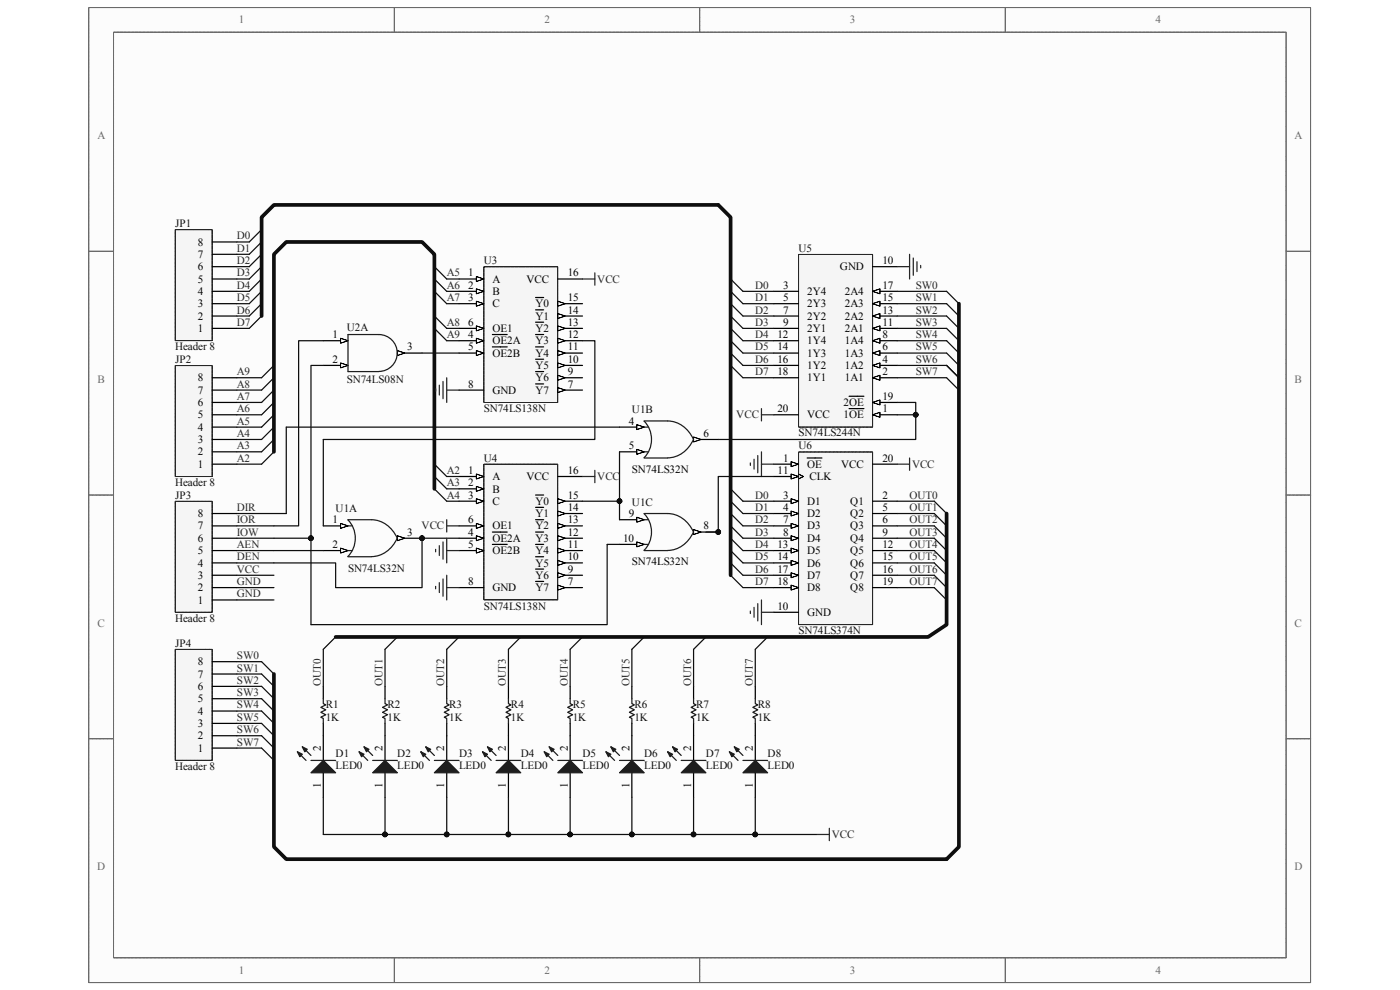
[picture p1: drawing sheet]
<svg xmlns="http://www.w3.org/2000/svg" width="297mm" height="210mm" viewBox="0 0 297 210" stroke-linecap="round" stroke-linejoin="round" font-family="sans-serif">
<path d="M18.9 1.7h259.1v206.7h-259.1z" fill="#fcfcfc"/>
<path d="M18.8 1.6h259.2v206.8h-259.2z" fill="none" stroke="#6a6a6a" stroke-width=".21"/>
<path d="M24.1 6.9h248.7v196.3h-248.7z" fill="#fcfcfc"/>
<g fill="none" stroke="#6a6a6a" stroke-width=".21">
<path d="M24.1 6.8h248.7v196.4h-248.7zM83.6 1.6v5.2M148.5 1.6v5.2M213.3 1.6v5.2M18.8 53.3h5.3M272.8 53.3h5.3M18.8 105h5.3M272.8 105h5.3M18.8 156.7h5.3M272.8 156.7h5.3M83.6 203.2v5.2M148.5 203.2v5.2"/>
<path d="M213.3 203.2v5.2"/>
</g>
<path d="M37.2 77.6h7.8v23.5h-7.8z" fill="#f5f5f5"/>
<path d="M37.2 77.6h7.8v23.5h-7.8z" fill="none" stroke="#262626" stroke-width=".21"/>
<path d="M45 98.5h5.3M45 95.8h5.3M45 93.2h5.3M45 90.6h5.3M45 88h5.3M45 85.4h5.3M45 82.8h5.3M45 80.1h5.3" fill="none" stroke="#000" stroke-width=".26"/>
<path d="M37.2 106.4h7.8v23.5h-7.8z" fill="#f5f5f5"/>
<path d="M37.2 106.3h7.8v23.6h-7.8z" fill="none" stroke="#262626" stroke-width=".21"/>
<path d="M45 119.4h5.3M45 116.8h5.3M45 114.2h5.3M45 111.6h5.3M45 108.9h5.3M45 127.3h5.3M45 124.7h5.3M45 122h5.3" fill="none" stroke="#000" stroke-width=".26"/>
<path d="M37.2 137.8h7.8v23.5h-7.8z" fill="#f5f5f5"/>
<path d="M37.2 137.8h7.8v23.5h-7.8z" fill="none" stroke="#262626" stroke-width=".21"/>
<path d="M45 158.7h5.3M45 156.1h5.3M45 153.5h5.3M45 150.8h5.3M45 148.2h5.3M45 145.6h5.3M45 143h5.3M45 140.4h5.3" fill="none" stroke="#000" stroke-width=".26"/>
<path d="M169.5 54h15.6v36.6h-15.6z" fill="#f5f5f5"/>
<path d="M169.4 54h15.7v36.6h-15.7z" fill="none" stroke="#262626" stroke-width=".21"/>
<path d="M185.1 88h5.2" fill="none" stroke="#000" stroke-width=".26"/>
<path d="M185.1 88l1.6-.5v1z" fill="#fcfcfc" stroke="#000" stroke-width=".21"/>
<path d="M180.1 86.7h3.2M185.1 80.1h5.2" fill="none" stroke="#000" stroke-width=".26"/>
<path d="M185.1 80.1l1.6-.5v1.1z" fill="#fcfcfc" stroke="#000" stroke-width=".21"/>
<path d="M185.1 77.5h5.2" fill="none" stroke="#000" stroke-width=".26"/>
<path d="M185.1 77.5l1.6-.5v1z" fill="#fcfcfc" stroke="#000" stroke-width=".21"/>
<path d="M185.1 74.9h5.2" fill="none" stroke="#000" stroke-width=".26"/>
<path d="M185.1 74.9l1.6-.5v1z" fill="#fcfcfc" stroke="#000" stroke-width=".21"/>
<path d="M185.1 72.3h5.2" fill="none" stroke="#000" stroke-width=".26"/>
<path d="M185.1 72.3l1.6-.5v1z" fill="#fcfcfc" stroke="#000" stroke-width=".21"/>
<path d="M185.1 56.6h5.2M164.2 72.3h5.2M164.2 74.9h5.2M164.2 77.5h5.2M164.2 61.8h5.2M164.2 64.4h5.2M164.2 67h5.2M164.2 69.7h5.2M185.1 69.7h5.2M164.2 80.1h5.2M164.2 88h5.2" fill="none" stroke="#000" stroke-width=".26"/>
<path d="M185.1 69.7l1.6-.6v1.1z" fill="#fcfcfc" stroke="#000" stroke-width=".21"/>
<path d="M185.1 67h5.2" fill="none" stroke="#000" stroke-width=".26"/>
<path d="M185.1 67l1.6-.5v1.1z" fill="#fcfcfc" stroke="#000" stroke-width=".21"/>
<path d="M185.1 64.4h5.2" fill="none" stroke="#000" stroke-width=".26"/>
<path d="M185.1 64.4l1.6-.5v1z" fill="#fcfcfc" stroke="#000" stroke-width=".21"/>
<path d="M185.1 61.8h5.2" fill="none" stroke="#000" stroke-width=".26"/>
<path d="M185.1 61.8l1.6-.5v1z" fill="#fcfcfc" stroke="#000" stroke-width=".21"/>
<path d="M185.1 85.4h5.2" fill="none" stroke="#000" stroke-width=".26"/>
<path d="M185.1 85.4l1.6-.6v1.1z" fill="#fcfcfc" stroke="#000" stroke-width=".21"/>
<path d="M180.1 84.1h3.2" fill="none" stroke="#000" stroke-width=".26"/>
<path d="M102.7 56.6h15.6v28.8h-15.6z" fill="#f5f5f5"/>
<path d="M102.7 56.6h15.6v28.8h-15.6z" fill="none" stroke="#262626" stroke-width=".21"/>
<path d="M97.4 59.2h5.2" fill="none" stroke="#000" stroke-width=".26"/>
<path d="M101.1 58.7l1.5 .5-1.5 .5z" fill="#fcfcfc" stroke="#000" stroke-width=".21"/>
<path d="M97.4 61.8h5.2" fill="none" stroke="#000" stroke-width=".26"/>
<path d="M101.1 61.3l1.5 .5-1.5 .5z" fill="#fcfcfc" stroke="#000" stroke-width=".21"/>
<path d="M97.4 64.4h5.2" fill="none" stroke="#000" stroke-width=".26"/>
<path d="M101.1 63.9l1.5 .5-1.5 .5z" fill="#fcfcfc" stroke="#000" stroke-width=".21"/>
<path d="M97.4 72.3h5.2" fill="none" stroke="#000" stroke-width=".26"/>
<path d="M101.1 71.8l1.5 .5-1.5 .5z" fill="#fcfcfc" stroke="#000" stroke-width=".21"/>
<path d="M97.4 74.9h5.2M104.5 71h3.1" fill="none" stroke="#000" stroke-width=".26"/>
<path d="M101.1 74.4l1.5 .5-1.5 .5z" fill="#fcfcfc" stroke="#000" stroke-width=".21"/>
<path d="M97.4 69.7h5.2M104.5 73.6h3.1" fill="none" stroke="#000" stroke-width=".26"/>
<path d="M101.1 69.1l1.5 .6-1.5 .5z" fill="#fcfcfc" stroke="#000" stroke-width=".21"/>
<path d="M118.3 82.8h5.3" fill="none" stroke="#000" stroke-width=".26"/>
<path d="M118.3 82.2l1.6 .6-1.6 .5z" fill="#fcfcfc" stroke="#000" stroke-width=".21"/>
<path d="M97.4 82.8h5.2M113.6 81.4h1.7M118.3 80.1h5.3" fill="none" stroke="#000" stroke-width=".26"/>
<path d="M118.3 79.6l1.6 .5-1.6 .6z" fill="#fcfcfc" stroke="#000" stroke-width=".21"/>
<path d="M113.6 78.8h1.7M118.3 77.5h5.3" fill="none" stroke="#000" stroke-width=".26"/>
<path d="M118.3 77l1.6 .5-1.6 .5z" fill="#fcfcfc" stroke="#000" stroke-width=".21"/>
<path d="M113.6 76.2h1.7M118.3 74.9h5.3" fill="none" stroke="#000" stroke-width=".26"/>
<path d="M118.3 74.4l1.6 .5-1.6 .5z" fill="#fcfcfc" stroke="#000" stroke-width=".21"/>
<path d="M113.6 73.6h1.7M118.3 72.3h5.3" fill="none" stroke="#000" stroke-width=".26"/>
<path d="M118.3 71.8l1.6 .5-1.6 .5z" fill="#fcfcfc" stroke="#000" stroke-width=".21"/>
<path d="M113.6 71h1.7M118.3 69.7h5.3" fill="none" stroke="#000" stroke-width=".26"/>
<path d="M118.3 69.1l1.6 .6-1.6 .5z" fill="#fcfcfc" stroke="#000" stroke-width=".21"/>
<path d="M113.6 68.4h1.7M118.3 67h5.3" fill="none" stroke="#000" stroke-width=".26"/>
<path d="M118.3 66.5l1.6 .5-1.6 .6z" fill="#fcfcfc" stroke="#000" stroke-width=".21"/>
<path d="M113.6 65.7h1.7M118.3 64.4h5.3" fill="none" stroke="#000" stroke-width=".26"/>
<path d="M118.3 63.9l1.6 .5-1.6 .5z" fill="#fcfcfc" stroke="#000" stroke-width=".21"/>
<path d="M118.3 59.2h5.3M113.6 63.1h1.7" fill="none" stroke="#000" stroke-width=".26"/>
<path d="M169.5 95.9h15.6v36.6h-15.6z" fill="#f5f5f5"/>
<path d="M169.4 95.9h15.7v36.6h-15.7z" fill="none" stroke="#262626" stroke-width=".21"/>
<path d="M164.2 98.5h5.2" fill="none" stroke="#000" stroke-width=".26"/>
<path d="M167.8 97.9l1.6 .6-1.6 .5z" fill="#fcfcfc" stroke="#000" stroke-width=".21"/>
<path d="M171.2 97.2h3.2M164.2 101.1h5.2" fill="none" stroke="#000" stroke-width=".26"/>
<path d="M169.4 100.6l1 .5-1 .5" fill="none" stroke="#000" stroke-width=".21"/>
<path d="M167.8 100.6l1.6 .5-1.6 .5z" fill="#fcfcfc" stroke="#000" stroke-width=".21"/>
<path d="M164.2 106.3h5.2" fill="none" stroke="#000" stroke-width=".26"/>
<path d="M167.8 105.8l1.6 .5-1.6 .5z" fill="#fcfcfc" stroke="#000" stroke-width=".21"/>
<path d="M164.2 108.9h5.2M185.1 106.3h5.2" fill="none" stroke="#000" stroke-width=".26"/>
<path d="M167.8 108.4l1.6 .5-1.6 .6z" fill="#fcfcfc" stroke="#000" stroke-width=".21"/>
<path d="M164.2 111.6h5.2M185.1 108.9h5.2" fill="none" stroke="#000" stroke-width=".26"/>
<path d="M167.8 111l1.6 .6-1.6 .5z" fill="#fcfcfc" stroke="#000" stroke-width=".21"/>
<path d="M164.2 114.2h5.2M185.1 111.6h5.2" fill="none" stroke="#000" stroke-width=".26"/>
<path d="M167.8 113.7l1.6 .5-1.6 .5z" fill="#fcfcfc" stroke="#000" stroke-width=".21"/>
<path d="M164.2 116.8h5.2M185.1 114.2h5.2" fill="none" stroke="#000" stroke-width=".26"/>
<path d="M167.8 116.3l1.6 .5-1.6 .5z" fill="#fcfcfc" stroke="#000" stroke-width=".21"/>
<path d="M164.2 119.4h5.2M185.1 116.8h5.2" fill="none" stroke="#000" stroke-width=".26"/>
<path d="M167.8 118.9l1.6 .5-1.6 .5z" fill="#fcfcfc" stroke="#000" stroke-width=".21"/>
<path d="M185.1 119.4h5.2M164.2 122h5.2" fill="none" stroke="#000" stroke-width=".26"/>
<path d="M167.8 121.5l1.6 .5-1.6 .6z" fill="#fcfcfc" stroke="#000" stroke-width=".21"/>
<path d="M164.2 124.7h5.2M185.1 122h5.2" fill="none" stroke="#000" stroke-width=".26"/>
<path d="M167.8 124.1l1.6 .6-1.6 .5z" fill="#fcfcfc" stroke="#000" stroke-width=".21"/>
<path d="M131.4 90.6h5.3M185.1 98.5h5.2M164.2 129.9h5.2M185.1 124.7h5.2" fill="none" stroke="#000" stroke-width=".26"/>
<path d="M135.1 90.1l1.6 .5-1.6 .5z" fill="#fcfcfc" stroke="#000" stroke-width=".21"/>
<path d="M131.4 95.8h5.3" fill="none" stroke="#000" stroke-width=".26"/>
<path d="M135.1 95.3l1.6 .5-1.6 .6z" fill="#fcfcfc" stroke="#000" stroke-width=".21"/>
<path d="M147.1 93.2h5.3" fill="none" stroke="#000" stroke-width=".26"/>
<path d="M147.1 92.7l1.6 .5-1.6 .6z" fill="#fcfcfc" stroke="#000" stroke-width=".21"/>
<path d="M136.6 89.3a5.6 5.6 0 0 1 0 7.8M136.7 89.3h4.9a6.2 6.2 0 0 1 5.5 3.9M136.7 90.6h.8M136.7 95.8h.8M136.7 97.2h4.9M147.1 93.2a6.3 6.3 0 0 1-5.5 3.9" fill="none" stroke="#1c1c1c" stroke-width=".26"/>
<path d="M131.4 110.2h5.3" fill="none" stroke="#000" stroke-width=".26"/>
<path d="M135.1 109.7l1.6 .5-1.6 .6z" fill="#fcfcfc" stroke="#000" stroke-width=".21"/>
<path d="M131.4 115.5h5.3" fill="none" stroke="#000" stroke-width=".26"/>
<path d="M135.1 115l1.6 .5-1.6 .5z" fill="#fcfcfc" stroke="#000" stroke-width=".21"/>
<path d="M147.1 112.9h5.3" fill="none" stroke="#000" stroke-width=".26"/>
<path d="M147.1 112.3l1.6 .6-1.6 .5z" fill="#fcfcfc" stroke="#000" stroke-width=".21"/>
<path d="M136.6 109a5.6 5.6 0 0 1 0 7.7M136.7 108.9h4.9a6.2 6.2 0 0 1 5.5 4 6.3 6.3 0 0 1-5.5 3.9h-4.9M136.7 110.2h.8M136.7 115.5h.8" fill="none" stroke="#1c1c1c" stroke-width=".26"/>
<path d="M68.6 111.6h5.2" fill="none" stroke="#000" stroke-width=".26"/>
<path d="M72.3 111l1.5 .6-1.5 .5z" fill="#fcfcfc" stroke="#000" stroke-width=".21"/>
<path d="M68.6 116.8h5.2" fill="none" stroke="#000" stroke-width=".26"/>
<path d="M72.3 116.3l1.5 .5-1.5 .5z" fill="#fcfcfc" stroke="#000" stroke-width=".21"/>
<path d="M84.3 114.2h5.2" fill="none" stroke="#000" stroke-width=".26"/>
<path d="M84.3 113.7l1.6 .5-1.6 .5z" fill="#fcfcfc" stroke="#000" stroke-width=".21"/>
<path d="M73.8 110.3a5.6 5.6 0 0 1 0 7.8M73.8 110.2l5 .1a6.2 6.2 0 0 1 5.5 3.9M73.8 111.6h.8M73.8 116.8h.8M73.8 118.1h5M84.3 114.2a6.3 6.3 0 0 1-5.5 3.9" fill="none" stroke="#1c1c1c" stroke-width=".26"/>
<path d="M68.6 72.3h5.2" fill="none" stroke="#000" stroke-width=".26"/>
<path d="M72.3 71.8l1.5 .5-1.5 .5z" fill="#fcfcfc" stroke="#000" stroke-width=".21"/>
<path d="M68.6 77.5h5.2" fill="none" stroke="#000" stroke-width=".26"/>
<path d="M72.3 77l1.5 .5-1.5 .5z" fill="#fcfcfc" stroke="#000" stroke-width=".21"/>
<path d="M84.3 74.9h5.2" fill="none" stroke="#000" stroke-width=".26"/>
<path d="M84.3 74.4l1.6 .5-1.6 .5z" fill="#fcfcfc" stroke="#000" stroke-width=".21"/>
<path d="M73.8 71h6.6a3.9 3.9 0 0 1 3.9 3.9 3.9 3.9 0 0 1-3.9 3.9h-6.6z" fill="none" stroke="#1c1c1c" stroke-width=".26"/>
<path d="M102.7 98.5h15.6v28.8h-15.6z" fill="#f5f5f5"/>
<path d="M102.7 98.5h15.6v28.8h-15.6z" fill="none" stroke="#262626" stroke-width=".21"/>
<path d="M97.4 101.1h5.2" fill="none" stroke="#000" stroke-width=".26"/>
<path d="M101.1 100.6l1.5 .5-1.5 .5z" fill="#fcfcfc" stroke="#000" stroke-width=".21"/>
<path d="M97.4 103.7h5.2" fill="none" stroke="#000" stroke-width=".26"/>
<path d="M101.1 103.2l1.5 .5-1.5 .5z" fill="#fcfcfc" stroke="#000" stroke-width=".21"/>
<path d="M97.4 106.3h5.2" fill="none" stroke="#000" stroke-width=".26"/>
<path d="M101.1 105.8l1.5 .5-1.5 .5z" fill="#fcfcfc" stroke="#000" stroke-width=".21"/>
<path d="M97.4 114.2h5.2" fill="none" stroke="#000" stroke-width=".26"/>
<path d="M101.1 113.7l1.5 .5-1.5 .5z" fill="#fcfcfc" stroke="#000" stroke-width=".21"/>
<path d="M97.4 116.8h5.2M104.5 112.9h3.1" fill="none" stroke="#000" stroke-width=".26"/>
<path d="M101.1 116.3l1.5 .5-1.5 .5z" fill="#fcfcfc" stroke="#000" stroke-width=".21"/>
<path d="M97.4 111.6h5.2M104.5 115.5h3.1" fill="none" stroke="#000" stroke-width=".26"/>
<path d="M101.1 111l1.5 .6-1.5 .5z" fill="#fcfcfc" stroke="#000" stroke-width=".21"/>
<path d="M118.3 124.7h5.3" fill="none" stroke="#000" stroke-width=".26"/>
<path d="M118.3 124.1l1.6 .6-1.6 .5z" fill="#fcfcfc" stroke="#000" stroke-width=".21"/>
<path d="M97.4 124.7h5.2M113.6 123.3h1.7M118.3 122h5.3" fill="none" stroke="#000" stroke-width=".26"/>
<path d="M118.3 121.5l1.6 .5-1.6 .6z" fill="#fcfcfc" stroke="#000" stroke-width=".21"/>
<path d="M118.3 119.4h5.3M113.6 120.7h1.7" fill="none" stroke="#000" stroke-width=".26"/>
<path d="M118.3 118.9l1.6 .5-1.6 .5z" fill="#fcfcfc" stroke="#000" stroke-width=".21"/>
<path d="M113.6 118.1h1.7M118.3 116.8h5.3" fill="none" stroke="#000" stroke-width=".26"/>
<path d="M118.3 116.3l1.6 .5-1.6 .5z" fill="#fcfcfc" stroke="#000" stroke-width=".21"/>
<path d="M113.6 115.5h1.7M118.3 114.2h5.3" fill="none" stroke="#000" stroke-width=".26"/>
<path d="M118.3 113.7l1.6 .5-1.6 .5z" fill="#fcfcfc" stroke="#000" stroke-width=".21"/>
<path d="M113.6 112.9h1.7M118.3 111.6h5.3" fill="none" stroke="#000" stroke-width=".26"/>
<path d="M118.3 111l1.6 .6-1.6 .5z" fill="#fcfcfc" stroke="#000" stroke-width=".21"/>
<path d="M113.6 110.2h1.7M118.3 108.9h5.3" fill="none" stroke="#000" stroke-width=".26"/>
<path d="M118.3 108.4l1.6 .5-1.6 .6z" fill="#fcfcfc" stroke="#000" stroke-width=".21"/>
<path d="M113.6 107.6h1.7M118.3 106.3h5.3" fill="none" stroke="#000" stroke-width=".26"/>
<path d="M118.3 105.8l1.6 .5-1.6 .5z" fill="#fcfcfc" stroke="#000" stroke-width=".21"/>
<g fill="none" stroke="#000" stroke-width=".26">
<path d="M113.6 105h1.7M118.3 101.1h5.3M68.6 145.6v2.6M68.6 153.5v7.8M81.7 145.6v2.6M81.7 153.5v7.8M94.8 145.6v2.6M94.8 153.5v7.8M107.9 145.6v2.6M107.9 153.5v7.8M121 145.6v2.6M121 153.5v7.8"/>
<path d="M134.1 145.6v2.6M134.1 153.5v7.8M147.1 145.6v2.6M147.1 153.5v7.8M160.2 145.6v2.6M160.2 153.5v7.8M68.6 163.9v5.3M81.7 163.9v5.3M94.8 163.9v5.3M107.9 163.9v5.3M121 163.9v5.3M134.1 163.9v5.3"/>
<path d="M147.1 163.9v5.3M160.2 163.9v5.3"/>
</g>
<g fill="#1c1c1c" stroke="#1c1c1c" stroke-width=".26">
<path d="M68.6 161.3l2.6 2.6h-5.2z"/>
<path d="M64.1 158.4l1.1 .6-.5 .5z"/>
<path d="M63.1 159.5l1 .5-.5 .5z"/>
<path d="M81.7 161.3l2.6 2.6h-5.2z"/>
<path d="M77.2 158.4l1.1 .6-.5 .5z"/>
<path d="M76.2 159.5l1 .5-.5 .5z"/>
<path d="M92.2 163.9l2.6-2.6 2.6 2.6z"/>
<path d="M90.3 158.4l1.1 .6-.6 .5z"/>
<path d="M89.3 159.5l1 .5-.5 .5z"/>
<path d="M105.2 163.9l2.7-2.6 2.6 2.6z"/>
<path d="M103.4 158.4l1.1 .6-.6 .5z"/>
<path d="M102.4 159.5l1 .5-.5 .5z"/>
<path d="M121 161.3l2.6 2.6h-5.3z"/>
<path d="M116.5 158.4l1.1 .6-.6 .5z"/>
<path d="M115.5 159.5l1 .5-.5 .5z"/>
<path d="M131.4 163.9l2.7-2.6 2.6 2.6z"/>
<path d="M129.6 158.4l1 .6-.5 .5z"/>
<path d="M128.6 159.5l1 .5-.5 .5z"/>
<path d="M144.5 163.9l2.6-2.6 2.7 2.6z"/>
<path d="M142.7 158.4l1 .6-.5 .5z"/>
<path d="M141.6 159.5l1.1 .5-.5 .5z"/>
<path d="M157.6 163.9l2.6-2.6 2.7 2.6z"/>
<path d="M155.8 158.4l1 .6-.5 .5z"/>
<path d="M154.7 159.5l1.1 .5-.5 .5z"/>
</g>
<g fill="none" stroke="#1c1c1c" stroke-width=".26">
<path d="M63.1 159.5l1.8 1.8M64.1 158.4l1.9 1.9M68.6 148.2v1.1l.5 .2-1 .6 1 .5-1 .5 1 .5-1 .5 .5 .3v1.1M76.2 159.5l1.8 1.8M77.2 158.4l1.9 1.9M81.7 148.2v1.1l.5 .2-1 .6 1 .5-1 .5 1 .5-1 .5 .5 .3v1.1M89.3 159.5l1.8 1.8M90.3 158.4l1.9 1.9M94.8 148.2v1.1l.5 .2-1.1 .6 1.1 .5-1.1 .5 1.1 .5-1.1 .5 .6 .3v1.1M102.4 159.5l1.8 1.8M103.4 158.4l1.8 1.9M107.9 148.2v1.1l.5 .2-1.1 .6 1.1 .5-1.1 .5 1.1 .5-1.1 .5 .6 .3v1.1"/>
<path d="M115.5 159.5l1.8 1.8M116.5 158.4l1.8 1.9M121 148.2v1.1l.5 .2-1.1 .6 1.1 .5-1.1 .5 1.1 .5-1.1 .5 .6 .3v1.1M128.6 159.5l1.8 1.8M129.6 158.4l1.8 1.9M134.1 148.2v1.1l.5 .2-1.1 .6 1.1 .5-1.1 .5 1.1 .5-1.1 .5 .6 .3v1.1M141.6 159.5l1.9 1.8M142.7 158.4l1.8 1.9M147.1 148.2v1.1l.6 .2-1.1 .6 1.1 .5-1.1 .5 1.1 .5-1.1 .5 .5 .3v1.1M154.7 159.5l1.9 1.8M155.8 158.4l1.8 1.9M160.2 148.2v1.1l.6 .2-1.1 .6 1.1 .5-1.1 .5 1.1 .5-1.1 .5 .5 .3v1.1"/>
<path d="M66 161.3h5.2M79.1 161.3h5.2M92.2 161.3h5.2M105.2 161.3h5.3M118.3 161.3h5.3M131.4 161.3h5.3M144.5 161.3h5.3M157.6 161.3h5.3"/>
</g>
<g fill="none" stroke="#0e0e0e" stroke-width=".26">
<path d="M68.6 72.3h-5.2v39.3h-13.1M68.6 77.5h-2.6v36.7h-15.7M123.6 72.3h2.6v20.9h-57.6M60.7 90.6h70.7M50.3 108.9h10.4M50.3 116.8h18.3M50.3 119.4h7.8M50.3 122h7.8M50.3 124.7h7.8M50.3 127.3h7.8M68.6 169.2v7.8h104.7M81.7 169.2v7.8"/>
<path d="M94.8 169.2v7.8M107.9 169.2v7.8M121 169.2v7.8M134.1 169.2v7.8M147.1 169.2v7.8M160.2 169.2v7.8"/>
</g>
<path d="M37.2 48.8h7.8v23.5h-7.8z" fill="#f5f5f5"/>
<path d="M37.2 48.7h7.8v23.6h-7.8z" fill="none" stroke="#262626" stroke-width=".21"/>
<path d="M45 59.2h5.3M45 56.6h5.3M45 53.9h5.3M45 51.3h5.3M45 69.7h5.3M45 67h5.3M45 64.4h5.3M45 61.8h5.3" fill="none" stroke="#000" stroke-width=".26"/>
<path d="M55.5 67v-20.9l2.6-2.6h94.3l2.6 2.6v75.9M203.4 64.4v115.2l-2.6 2.7h-140.1l-2.6-2.7v-36.6M58.1 95.8v-41.9l2.6-2.6h28.8l2.7 2.6v49.8M200.8 108.9v23.6l-3.9 2.6h-125.7" fill="none" stroke="#0e0e0e" stroke-width=".79"/>
<g fill="none" stroke="#0e0e0e" stroke-width=".26">
<path d="M55.5 59.2l-2.6 2.6h-2.6M55.5 56.6l-2.6 2.6h-2.6M55.5 53.9l-2.6 2.7h-2.6M55.5 51.3l-2.6 2.6h-2.6M55.5 48.7l-2.6 2.6h-2.6M92.2 59.2l2.6 2.6h2.6M92.2 56.6l2.6 2.6h2.6M155 59.2l2.6 2.6h6.6M55.5 61.8l-2.6 2.6h-2.6M55.5 64.4l-2.6 2.6h-2.6M55.5 67l-2.6 2.7h-2.6M58.1 77.5l-2.6 2.6h-5.2"/>
<path d="M89.5 74.9h7.9M92.2 61.8l2.6 2.6h2.6M92.2 67l2.6 2.7h2.6M92.2 69.7l2.6 2.6h2.6M155 72.3l2.6 2.6h6.6M155 61.8l2.6 2.6h6.6M155 64.4l2.6 2.6h6.6M155 67l2.6 2.7h6.6M155 69.7l2.6 2.6h6.6M155 74.9l2.6 2.6h6.6M155 77.5l2.6 2.6h6.6M190.3 74.9h10.5l2.6 2.6"/>
<path d="M190.3 61.8h10.5l2.6 2.6M190.3 64.4h10.5l2.6 2.6M190.3 67h10.5l2.6 2.7M190.3 69.7h10.5l2.6 2.6M190.3 72.3h10.5l2.6 2.6M190.3 77.5h10.5l2.6 2.6M58.1 95.8l-2.6 2.7h-5.2M58.1 93.2l-2.6 2.6h-5.2M58.1 90.6l-2.6 2.6h-5.2M58.1 88l-2.6 2.6h-5.2M58.1 85.4l-2.6 2.6h-5.2M58.1 82.8l-2.6 2.6h-5.2"/>
<path d="M58.1 80.1l-2.6 2.7h-5.2M60.7 90.6v18.3M68.6 93.2v18.4M92.2 98.5l2.6 2.6h2.6M131.4 95.8v14.4M190.3 85.4h4v7.8h-41.9M190.3 80.1h10.5l2.6 2.7M190.3 88h4M66 114.2v18.3h62.8v-17h2.6M92.2 103.7l2.6 2.6h2.6M92.2 101.1l2.6 2.6h2.6M97.4 114.2h-7.9v10.5h-18.3v-5.3h-13.1"/>
<path d="M123.6 106.3h7.8M155 111.6l2.6 2.6h6.6M155 103.7l2.6 2.6h6.6M155 106.3l2.6 2.6h6.6M155 108.9l2.6 2.7h6.6M155 114.2l2.6 2.6h6.6M155 116.8l2.6 2.6h6.6M155 119.4l2.6 2.6h6.6M164.2 101.1h-11.8v11.8h-2.6M190.3 114.2h7.9l2.6 2.6M190.3 106.3h7.9l2.6 2.6M190.3 108.9h7.9l2.6 2.7"/>
<path d="M190.3 111.6h7.9l2.6 2.6M190.3 116.8h7.9l2.6 2.6M190.3 119.4h7.9l2.6 2.6M71.2 135.1l-2.6 2.6v7.9M84.3 135.1l-2.6 2.6v7.9M97.4 135.1l-2.6 2.6v7.9M110.5 135.1l-2.6 2.6v7.9M123.6 135.1l-2.6 2.6v7.9M136.7 135.1l-2.6 2.6v7.9M149.8 135.1l-2.7 2.6v7.9M155 122l2.6 2.7h6.6M162.9 135.1l-2.7 2.6v7.9"/>
<path d="M190.3 122h7.9l2.6 2.7M190.3 124.7h7.9l2.6 2.6M50.3 140.4h5.2l2.6 2.6M50.3 143h5.2l2.6 2.6M50.3 145.6h5.2l2.6 2.6M50.3 148.2h5.2l2.6 2.6M50.3 150.8h5.2l2.6 2.7M50.3 153.5h5.2l2.6 2.6M50.3 156.1h5.2l2.6 2.6M50.3 158.7h5.2l2.6 2.6"/>
</g>
<g fill="none" stroke="#262626" stroke-width=".26">
<path d="M123.6 59.2h2.6M126.2 57.9v2.6M190.3 56.6h2.7M193 53.9v5.3M193.8 54.7v3.7M194.5 55.5v2.1M195.3 56.3v.5M92.4 82.5v.5M93.2 81.7v2.1M94 80.9v3.7M94.8 80.1v5.3M94.8 82.8h2.6"/>
<path d="M126.2 99.8v2.6M159.2 98.2v.5M160 97.4v2.1M160.8 96.6v3.7M161.5 98.5h2.7M161.5 88h2.7M161.5 86.7v2.6M161.5 95.8v5.3M190.3 98.5h2.7M193 97.2v2.6M92.4 116.5v.6M93.2 115.7v2.1"/>
<path d="M94 115v3.6M94.8 110.2v2.7M94.8 114.2v5.2M94.8 116.8h2.6M94.8 111.6h2.6M123.6 101.1h2.6M92.4 124.4v.5M93.2 123.6v2.1M94 122.8v3.7M94.8 122v5.3M94.8 124.7h2.6M159.2 129.6v.6"/>
<path d="M160 128.8v2.1M160.8 128.1v3.6M161.5 129.9h2.7M161.5 127.3v5.2M173.3 177h2.6M175.9 175.7v2.6"/>
</g>
<circle cx="66" cy="114.2" r=".51" fill="#0e0e0e"/>
<circle cx="66" cy="114.2" r=".51" fill="none" stroke="#0e0e0e" stroke-width=".21"/>
<circle cx="81.7" cy="177" r=".51" fill="#0e0e0e"/>
<circle cx="81.7" cy="177" r=".51" fill="none" stroke="#0e0e0e" stroke-width=".21"/>
<circle cx="89.5" cy="114.2" r=".51" fill="#0e0e0e"/>
<circle cx="89.5" cy="114.2" r=".51" fill="none" stroke="#0e0e0e" stroke-width=".21"/>
<circle cx="94.8" cy="177" r=".51" fill="#0e0e0e"/>
<circle cx="94.8" cy="177" r=".51" fill="none" stroke="#0e0e0e" stroke-width=".21"/>
<circle cx="107.9" cy="177" r=".51" fill="#0e0e0e"/>
<circle cx="107.9" cy="177" r=".51" fill="none" stroke="#0e0e0e" stroke-width=".21"/>
<circle cx="120.9" cy="177" r=".51" fill="#0e0e0e"/>
<circle cx="120.9" cy="177" r=".51" fill="none" stroke="#0e0e0e" stroke-width=".21"/>
<circle cx="131.4" cy="106.3" r=".51" fill="#0e0e0e"/>
<circle cx="131.4" cy="106.3" r=".51" fill="none" stroke="#0e0e0e" stroke-width=".21"/>
<circle cx="134" cy="177" r=".51" fill="#0e0e0e"/>
<circle cx="134" cy="177" r=".51" fill="none" stroke="#0e0e0e" stroke-width=".21"/>
<circle cx="147.1" cy="177" r=".51" fill="#0e0e0e"/>
<circle cx="147.1" cy="177" r=".51" fill="none" stroke="#0e0e0e" stroke-width=".21"/>
<circle cx="152.4" cy="112.9" r=".51" fill="#0e0e0e"/>
<circle cx="152.4" cy="112.9" r=".51" fill="none" stroke="#0e0e0e" stroke-width=".21"/>
<circle cx="160.2" cy="177" r=".51" fill="#0e0e0e"/>
<circle cx="160.2" cy="177" r=".51" fill="none" stroke="#0e0e0e" stroke-width=".21"/>
<circle cx="194.3" cy="88" r=".51" fill="#0e0e0e"/>
<circle cx="194.3" cy="88" r=".51" fill="none" stroke="#0e0e0e" stroke-width=".21"/>
<g font-size="2.4" fill="#696969">
<text x="50.7" y="5">1</text>
<text x="115.5" y="5">2</text>
<text x="180.3" y="5">3</text>
<text x="245.1" y="5">4</text>
<text x="20.7" y="29.5">A</text>
<text x="274.6" y="29.5">A</text>
<text x="20.7" y="81.2">B</text>
<text x="274.7" y="81.2">B</text>
<text x="20.7" y="132.9">C</text>
<text x="274.7" y="132.9">C</text>
<text x="20.6" y="184.7">D</text>
<text x="274.6" y="184.7">D</text>
<text x="50.7" y="206.6">1</text>
<text x="115.5" y="206.6">2</text>
<text x="180.3" y="206.6">3</text>
<text x="245.1" y="206.6">4</text>
</g>
<g font-size="2.4" fill="#0e0e0e">
<text x="37.2" y="48.2">JP1</text>
<text x="169.4" y="53.4">U5</text>
<text x="102.6" y="56">U3</text>
<text x="73.6" y="70.1">U2A</text>
<text x="37.2" y="77">JP2</text>
<text x="37.2" y="74.3">Header 8</text>
<text x="73.6" y="81.2">SN74LS08N</text>
<text x="102.6" y="87.5">SN74LS138N</text>
<text x="134.1" y="87.7">U1B</text>
<text x="169.4" y="95.3">U6</text>
<text x="169.4" y="92.4">SN74LS244N</text>
<text x="102.6" y="97.9">U4</text>
<text x="37.2" y="103.2">Header 8</text>
<text x="37.2" y="105.8">JP3</text>
<text x="134.1" y="107.4">U1C</text>
<text x="71.2" y="108.7">U1A</text>
<text x="73.8" y="121.2">SN74LS32N</text>
<text x="37.2" y="132">Header 8</text>
<text x="102.6" y="129.3">SN74LS138N</text>
<text x="37.2" y="137.2">JP4</text>
<text x="169.4" y="134.6">SN74LS374N</text>
<text x="69.1" y="152.9">1K</text>
<text x="69.1" y="150.3">R1</text>
<text x="82.2" y="152.9">1K</text>
<text x="82.2" y="150.3">R2</text>
<text x="95.3" y="152.9">1K</text>
<text x="95.3" y="150.3">R3</text>
<text x="108.4" y="152.9">1K</text>
<text x="108.4" y="150.3">R4</text>
<text x="121.5" y="152.9">1K</text>
<text x="121.5" y="150.3">R5</text>
<text x="134.6" y="152.9">1K</text>
<text x="134.6" y="150.3">R6</text>
<text x="147.7" y="152.9">1K</text>
<text x="147.7" y="150.3">R7</text>
<text x="160.7" y="152.9">1K</text>
<text x="160.7" y="150.3">R8</text>
<text x="71.2" y="160.5">D1</text>
<text x="84.3" y="160.5">D2</text>
<text x="97.4" y="160.5">D3</text>
<text x="110.5" y="160.5">D4</text>
<text x="123.6" y="160.5">D5</text>
<text x="136.7" y="160.5">D6</text>
<text x="149.8" y="160.5">D7</text>
<text x="162.9" y="160.5">D8</text>
<text x="37.2" y="163.4">Header 8</text>
<text x="71.2" y="163.1">LED0</text>
<text x="84.3" y="163.1">LED0</text>
<text x="97.4" y="163.1">LED0</text>
<text x="110.5" y="163.1">LED0</text>
<text x="123.6" y="163.1">LED0</text>
<text x="136.7" y="163.1">LED0</text>
<text x="149.8" y="163.1">LED0</text>
<text x="162.9" y="163.1">LED0</text>
</g>
<g font-size="2.4">
<text x="42" y="52.1">8</text>
<text x="42" y="59.9">5</text>
<text x="42" y="57.3">6</text>
<text x="42" y="54.7">7</text>
<text x="99.4" y="58.6">1</text>
<text x="104.5" y="59.9">A</text>
<text x="111.7" y="59.9">VCC</text>
<text x="120.4" y="58.6">16</text>
<text x="178.2" y="57.3">GND</text>
<text x="187.2" y="56">10</text>
<text x="42" y="65.2">3</text>
<text x="42" y="62.6">4</text>
<text x="99.4" y="61.3">2</text>
<text x="99.4" y="63.9">3</text>
<text x="104.5" y="62.6">B</text>
<text x="104.5" y="65.2">C</text>
<text x="113.6" y="65.2">Y0</text>
<text x="120.4" y="63.9">15</text>
<text x="166.1" y="61.3">3</text>
<text x="166.1" y="63.9">5</text>
<text x="171.2" y="62.6">2Y4</text>
<text x="171.2" y="65.2">2Y3</text>
<text x="179.2" y="65.2">2A3</text>
<text x="179.2" y="62.6">2A4</text>
<text x="187.2" y="63.9">15</text>
<text x="187.2" y="61.3">17</text>
<text x="42" y="70.4">1</text>
<text x="42" y="67.8">2</text>
<text x="70.6" y="71.8">1</text>
<text x="99.4" y="71.8">4</text>
<text x="99.4" y="69.1">6</text>
<text x="104.5" y="70.4">OE1</text>
<text x="113.6" y="70.4">Y2</text>
<text x="113.6" y="67.8">Y1</text>
<text x="120.4" y="71.8">12</text>
<text x="120.4" y="69.1">13</text>
<text x="120.4" y="66.5">14</text>
<text x="164.9" y="71.8">12</text>
<text x="166.1" y="66.5">7</text>
<text x="166.1" y="69.1">9</text>
<text x="171.2" y="67.8">2Y2</text>
<text x="171.2" y="70.4">2Y1</text>
<text x="179.2" y="70.4">2A1</text>
<text x="179.2" y="67.8">2A2</text>
<text x="187.2" y="71.8">8</text>
<text x="187.2" y="69.1">11</text>
<text x="187.2" y="66.5">13</text>
<text x="70.6" y="77">2</text>
<text x="86.4" y="74.3">3</text>
<text x="99.4" y="74.3">5</text>
<text x="104.5" y="73">OE2A</text>
<text x="104.5" y="75.6">OE2B</text>
<text x="113.6" y="75.6">Y4</text>
<text x="113.6" y="73">Y3</text>
<text x="120.4" y="77">10</text>
<text x="120.4" y="74.3">11</text>
<text x="164.9" y="74.3">14</text>
<text x="164.9" y="77">16</text>
<text x="171.2" y="73">1Y4</text>
<text x="171.2" y="75.6">1Y3</text>
<text x="179.2" y="75.6">1A3</text>
<text x="179.2" y="73">1A4</text>
<text x="187.2" y="77">4</text>
<text x="187.2" y="74.3">6</text>
<text x="42" y="83.5">7</text>
<text x="42" y="80.9">8</text>
<text x="99.4" y="82.2">8</text>
<text x="104.5" y="83.5">GND</text>
<text x="113.6" y="83.5">Y7</text>
<text x="113.6" y="80.9">Y6</text>
<text x="113.6" y="78.3">Y5</text>
<text x="120.4" y="82.2">7</text>
<text x="120.4" y="79.6">9</text>
<text x="164.9" y="79.6">18</text>
<text x="171.2" y="78.3">1Y2</text>
<text x="171.2" y="80.9">1Y1</text>
<text x="179.2" y="80.9">1A1</text>
<text x="179.2" y="78.3">1A2</text>
<text x="187.2" y="79.6">2</text>
<text x="42" y="88.8">5</text>
<text x="42" y="86.1">6</text>
<text x="164.9" y="87.5">20</text>
<text x="171.2" y="88.8">VCC</text>
<text x="178.9" y="88.8">1OE</text>
<text x="178.9" y="86.1">2OE</text>
<text x="187.2" y="87.5">1</text>
<text x="187.2" y="84.8">19</text>
<text x="42" y="94">3</text>
<text x="42" y="91.4">4</text>
<text x="133.4" y="90.1">4</text>
<text x="133.4" y="95.3">5</text>
<text x="149.2" y="92.7">6</text>
<text x="42" y="99.2">1</text>
<text x="42" y="96.6">2</text>
<text x="99.4" y="100.5">1</text>
<text x="104.5" y="101.9">A</text>
<text x="111.7" y="101.9">VCC</text>
<text x="120.4" y="100.5">16</text>
<text x="134.1" y="100.3">SN74LS32N</text>
<text x="164.9" y="100.5">11</text>
<text x="166.1" y="97.9">1</text>
<text x="171.2" y="99.2">OE</text>
<text x="171.7" y="101.9">CLK</text>
<text x="178.5" y="99.2">VCC</text>
<text x="187.2" y="97.9">20</text>
<text x="99.4" y="103.2">2</text>
<text x="99.4" y="105.8">3</text>
<text x="104.5" y="104.5">B</text>
<text x="104.5" y="107.1">C</text>
<text x="113.6" y="107.1">Y0</text>
<text x="120.4" y="105.8">15</text>
<text x="166.1" y="105.8">3</text>
<text x="171.2" y="107.1">D1</text>
<text x="180.4" y="107.1">Q1</text>
<text x="187.2" y="105.8">2</text>
<text x="42" y="112.3">7</text>
<text x="42" y="109.7">8</text>
<text x="70.6" y="111">1</text>
<text x="86.4" y="113.6">3</text>
<text x="99.4" y="113.6">4</text>
<text x="99.4" y="111">6</text>
<text x="104.5" y="112.3">OE1</text>
<text x="113.6" y="112.3">Y2</text>
<text x="113.6" y="109.7">Y1</text>
<text x="120.4" y="113.6">12</text>
<text x="120.4" y="111">13</text>
<text x="120.4" y="108.4">14</text>
<text x="133.4" y="109.7">9</text>
<text x="149.2" y="112.3">8</text>
<text x="166.1" y="108.4">4</text>
<text x="166.1" y="111">7</text>
<text x="166.1" y="113.6">8</text>
<text x="171.2" y="109.7">D2</text>
<text x="171.2" y="112.3">D3</text>
<text x="180.4" y="109.7">Q2</text>
<text x="180.4" y="112.3">Q3</text>
<text x="187.2" y="108.4">5</text>
<text x="187.2" y="111">6</text>
<text x="187.2" y="113.6">9</text>
<text x="42" y="117.6">5</text>
<text x="42" y="114.9">6</text>
<text x="70.6" y="116.2">2</text>
<text x="99.4" y="116.2">5</text>
<text x="104.5" y="114.9">OE2A</text>
<text x="104.5" y="117.6">OE2B</text>
<text x="113.6" y="117.6">Y4</text>
<text x="113.6" y="114.9">Y3</text>
<text x="120.4" y="118.9">10</text>
<text x="120.4" y="116.2">11</text>
<text x="132.2" y="114.9">10</text>
<text x="134.1" y="119.9">SN74LS32N</text>
<text x="164.9" y="116.2">13</text>
<text x="164.9" y="118.9">14</text>
<text x="171.2" y="114.9">D4</text>
<text x="171.2" y="117.6">D5</text>
<text x="180.4" y="114.9">Q4</text>
<text x="180.4" y="117.6">Q5</text>
<text x="187.2" y="116.2">12</text>
<text x="187.2" y="118.9">15</text>
<text x="42" y="125.4">2</text>
<text x="42" y="122.8">3</text>
<text x="42" y="120.2">4</text>
<text x="99.4" y="124.1">8</text>
<text x="104.5" y="125.4">GND</text>
<text x="113.6" y="125.4">Y7</text>
<text x="113.6" y="122.8">Y6</text>
<text x="113.6" y="120.2">Y5</text>
<text x="120.4" y="124.1">7</text>
<text x="120.4" y="121.5">9</text>
<text x="164.9" y="121.5">17</text>
<text x="164.9" y="124.1">18</text>
<text x="171.2" y="120.2">D6</text>
<text x="171.2" y="122.8">D7</text>
<text x="171.2" y="125.4">D8</text>
<text x="180.4" y="120.2">Q6</text>
<text x="180.4" y="122.8">Q7</text>
<text x="180.4" y="125.4">Q8</text>
<text x="187.2" y="121.5">16</text>
<text x="187.2" y="124.1">19</text>
<text x="42" y="128.1">1</text>
<text x="164.9" y="129.3">10</text>
<text x="171.2" y="130.6">GND</text>
<text x="42" y="143.8">7</text>
<text x="42" y="141.1">8</text>
<text x="42" y="149">5</text>
<text x="42" y="146.4">6</text>
<text x="42" y="154.2">3</text>
<text x="42" y="151.6">4</text>
<text x="42" y="159.5">1</text>
<text x="42" y="156.8">2</text>
<text x="68.1" y="159.2" transform="rotate(-90 68.1 159.2)">2</text>
<text x="81.2" y="159.2" transform="rotate(-90 81.2 159.2)">2</text>
<text x="94.2" y="159.2" transform="rotate(-90 94.2 159.2)">2</text>
<text x="107.3" y="159.2" transform="rotate(-90 107.3 159.2)">2</text>
<text x="120.4" y="159.2" transform="rotate(-90 120.4 159.2)">2</text>
<text x="133.5" y="159.2" transform="rotate(-90 133.5 159.2)">2</text>
<text x="146.6" y="159.2" transform="rotate(-90 146.6 159.2)">2</text>
<text x="159.7" y="159.2" transform="rotate(-90 159.7 159.2)">2</text>
<text x="68.1" y="167.2" transform="rotate(-90 68.1 167.2)">1</text>
<text x="81.2" y="167.2" transform="rotate(-90 81.2 167.2)">1</text>
<text x="94.2" y="167.2" transform="rotate(-90 94.2 167.2)">1</text>
<text x="107.3" y="167.2" transform="rotate(-90 107.3 167.2)">1</text>
<text x="120.4" y="167.2" transform="rotate(-90 120.4 167.2)">1</text>
<text x="133.5" y="167.2" transform="rotate(-90 133.5 167.2)">1</text>
<text x="146.6" y="167.2" transform="rotate(-90 146.6 167.2)">1</text>
<text x="159.7" y="167.2" transform="rotate(-90 159.7 167.2)">1</text>
</g>
<g font-size="2.4" fill="#262626">
<text x="50.2" y="50.8">D0</text>
<text x="50.2" y="53.4">D1</text>
<text x="50.2" y="56">D2</text>
<text x="50.2" y="58.6">D3</text>
<text x="94.8" y="58.6">A5</text>
<text x="126.7" y="59.9">VCC</text>
<text x="50.2" y="61.3">D4</text>
<text x="50.2" y="63.9">D5</text>
<text x="94.8" y="61.3">A6</text>
<text x="94.8" y="63.9">A7</text>
<text x="160.2" y="61.3">D0</text>
<text x="160.2" y="63.9">D1</text>
<text x="194.3" y="61.3">SW0</text>
<text x="194.3" y="63.9">SW1</text>
<text x="50.2" y="66.5">D6</text>
<text x="50.2" y="69.1">D7</text>
<text x="94.8" y="69.1">A8</text>
<text x="94.8" y="71.8">A9</text>
<text x="160.2" y="66.5">D2</text>
<text x="160.2" y="69.1">D3</text>
<text x="160.2" y="71.8">D4</text>
<text x="194.3" y="66.5">SW2</text>
<text x="194.3" y="69.1">SW3</text>
<text x="194.3" y="71.8">SW4</text>
<text x="160.2" y="74.3">D5</text>
<text x="160.2" y="77">D6</text>
<text x="194.3" y="77">SW6</text>
<text x="194.3" y="74.3">SW5</text>
<text x="50.3" y="82.2">A8</text>
<text x="50.3" y="79.6">A9</text>
<text x="160.2" y="79.6">D7</text>
<text x="194.3" y="79.6">SW7</text>
<text x="50.3" y="87.5">A6</text>
<text x="50.3" y="84.8">A7</text>
<text x="156.2" y="88.8">VCC</text>
<text x="50.3" y="95.3">A3</text>
<text x="50.3" y="92.7">A4</text>
<text x="50.3" y="90.1">A5</text>
<text x="50.3" y="97.9">A2</text>
<text x="94.8" y="100.5">A2</text>
<text x="126.7" y="101.9">VCC</text>
<text x="193.5" y="99.2">VCC</text>
<text x="94.8" y="103.2">A3</text>
<text x="94.8" y="105.8">A4</text>
<text x="160.2" y="105.8">D0</text>
<text x="193" y="105.8">OUT0</text>
<text x="50.2" y="108.4">DIR</text>
<text x="50.2" y="111">IOR</text>
<text x="50.2" y="113.6">IOW</text>
<text x="89.5" y="112.3">VCC</text>
<text x="160.2" y="108.4">D1</text>
<text x="160.2" y="111">D2</text>
<text x="160.2" y="113.6">D3</text>
<text x="193" y="108.4">OUT1</text>
<text x="193" y="111">OUT2</text>
<text x="193" y="113.6">OUT3</text>
<text x="50.2" y="116.2">AEN</text>
<text x="50.2" y="118.9">DEN</text>
<text x="160.2" y="116.2">D4</text>
<text x="160.2" y="118.9">D5</text>
<text x="193" y="116.2">OUT4</text>
<text x="193" y="118.9">OUT5</text>
<text x="50.2" y="121.5">VCC</text>
<text x="50.2" y="124.1">GND</text>
<text x="160.2" y="121.5">D6</text>
<text x="160.2" y="124.1">D7</text>
<text x="193" y="121.5">OUT6</text>
<text x="193" y="124.1">OUT7</text>
<text x="50.2" y="126.7">GND</text>
<text x="50.2" y="139.8">SW0</text>
<text x="50.2" y="142.5">SW1</text>
<text x="50.2" y="145.1">SW2</text>
<text x="50.2" y="147.7">SW3</text>
<text x="68.1" y="145.6" transform="rotate(-90 68.1 145.6)">OUT0</text>
<text x="81.2" y="145.6" transform="rotate(-90 81.2 145.6)">OUT1</text>
<text x="94.2" y="145.6" transform="rotate(-90 94.2 145.6)">OUT2</text>
<text x="107.3" y="145.6" transform="rotate(-90 107.3 145.6)">OUT3</text>
<text x="120.4" y="145.6" transform="rotate(-90 120.4 145.6)">OUT4</text>
<text x="133.5" y="145.6" transform="rotate(-90 133.5 145.6)">OUT5</text>
<text x="146.6" y="145.6" transform="rotate(-90 146.6 145.6)">OUT6</text>
<text x="159.7" y="145.6" transform="rotate(-90 159.7 145.6)">OUT7</text>
<text x="50.2" y="150.3">SW4</text>
<text x="50.2" y="152.9">SW5</text>
<text x="50.2" y="155.5">SW6</text>
<text x="50.2" y="158.2">SW7</text>
<text x="176.5" y="177.8">VCC</text>
</g>
</svg>
